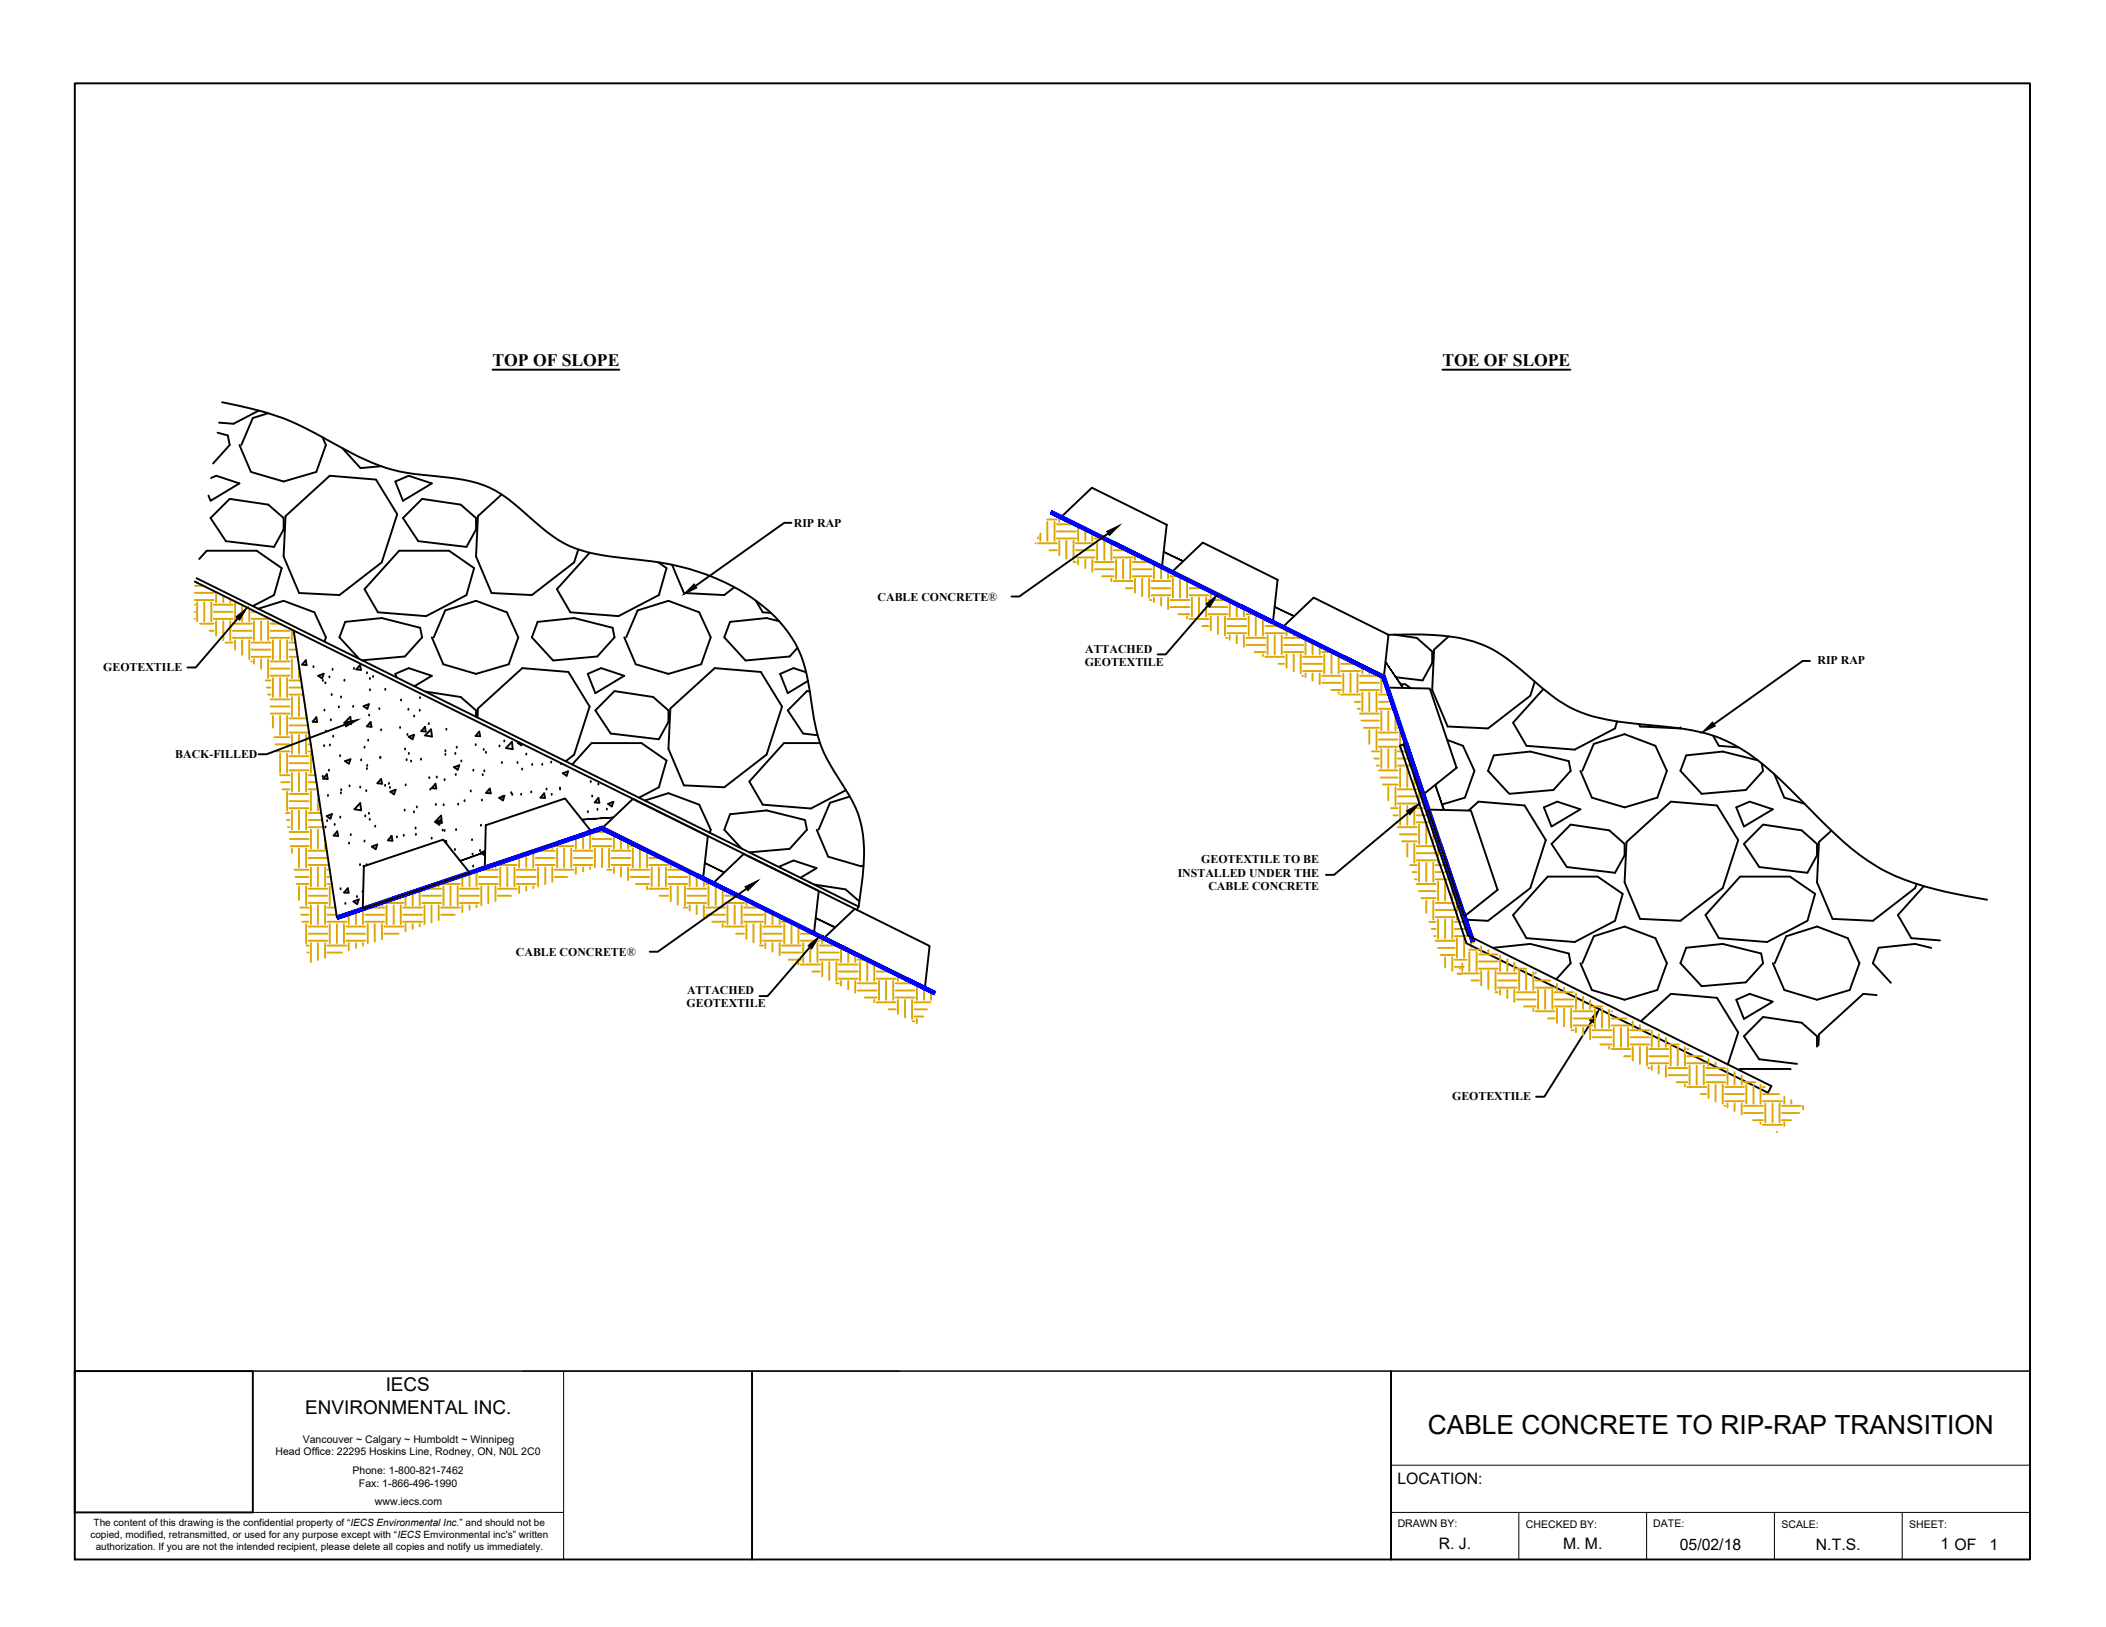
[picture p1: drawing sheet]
<svg xmlns="http://www.w3.org/2000/svg" width="279mm" height="216mm" viewBox="0 0 279 216" stroke-linecap="round" stroke-linejoin="round" font-family="sans-serif">
<!-- layer: 0 -->
<g fill="none" stroke="#000" stroke-width=".25">
<path d="M9.9 11.1h259.4v195.8h-259.4zM28.9 57.4l1.3 .4 .3 1.2-2.2 2.5M29.5 53.4a38.7 38.7 0 0 1 14 5 35.2 35.2 0 0 0 9.5 4.2l1.8 .3 4.8 .5a14.5 14.5 0 0 1 9.2 4l2.2 1.9a15.6 15.6 0 0 0 9.8 4.5l1.9 .3a38.9 38.9 0 0 1 11.7 2.4 23.1 23.1 0 0 1 10.2 7.4 15.8 15.8 0 0 1 2.8 7.7l.3 1.9a19.5 19.5 0 0 0 3 8.9l1 1.6a15.3 15.3 0 0 1 2.8 11.4l-.6 4.9M34.3 54.5l-3.3 1.7-1.9-.1M35.6 54.8l-2.1 .7-1.5 3.5M42.8 58l.4 1-1.2 3.6-4.4 1.3-4.3-1.3-1.5-3.6M45.4 59.5l2.4 2.6 2.8-.2M25.8 77.2l87.6 43.4M26.1 76.7l87.8 43.6M26.4 74.2l1-1.1h6.7l3.3 2.3-1 3.6-2.9 1.4M27.9 68.7l2.6-2.5 5.1 .8 2 1.7v1.6l-1.2 2.3-6.4-.8zM28 63.4l.7-.3 3.1 1-3.9 2.4-.2-.7"/>
<path d="M37.9 68.5l5.8-5.4 6.2 .5 2.8 4.6-2.1 6.4-5.6 4.4-5.3-.3-2.1-4.9zM52.4 63.9l1.8-.8 3.1 1-3.8 2.4zM53 73.1h6.6l3.3 2.3-1 3.6-5.4 2.8-6.4-.5-1.7-3.1zM53.5 68.7l2.5-2.5 5.1 .8 2.1 1.7v1.6l-1.3 2.3-6.4-.8zM66.6 65.6l-3.2 2.9-.2 5.3 2 4.9 5.4 .3 5.6-4.4 .5-1.7M78.2 73.3l-4.3 4.9 1.8 3.1 6.4 .5 5.3-2.8 1-3.6-1.1-.8M89.1 74.9l1.6 3.8 5.4 .3 1.3-1.1M100.3 79.7l.9 1.6h1.1M105 69.4h-1l-11.7 8.4M140.8 68.6l4.1-3.9 9.9 4.9-.7 5.7zM147 70.8l-11.8 8.4h-1M155.5 75.9l4.1-3.9 9.9 4.9-.6 5.6z"/>
<path d="M31.5 82.1l-5.5 6.5h-1.1M34.2 80.8l3.4-1.1 4.1 1.6 1.5 3.3-.2 .5M39 83.7l5.7 38.1M40.6 87.6l.1 .7-.6-.1zM41.6 88.5h.1M42 95.2l.1 .6h-.6zM42.2 89.7l.7-.3-.2 .6zM42.8 90.4h.1M43 99h.1M43 94.3h.1M43.2 90.7h.1M43.2 97.1h.1"/>
<path d="M43.7 89.9h.1M43.8 98.9h.1M43.9 95.6h.1M44 92.2h.1M44.1 88.9h.1M44.2 97.8h.1M45 93.9h.1M45.2 92.6h.1M45.7 90.3h.1M45.8 96.2l-10.4 3.9h-1.1M46.5 95.1l.1 1-.9-.2zM46.9 93.8h.1"/>
<path d="M47 88.8h.1M47.7 87.4l-2.7-2.8 .8-2.1 4.8-.5 5.1 1.3 .3 1.3-2.3 2.5-5.7 .5M47.8 88.3l.1 .6-.6-.1zM48.2 93.7l.7-.3-.2 .7zM48.4 99.2h.1M48.7 89.3h.1M48.8 98.3h.1M49 94.9h.1M49.1 91.6h.1M49.1 90.1h.1M49.1 96.1h.1M49.2 95.8l.1 .6h-.6z"/>
<path d="M49.5 89.8h.1M50.3 94.1h.1M50.6 96.9h.1M51.1 91.5h.1M52.6 89.9l-.2-.5 1.8-.7 3.1 1-2.3 1.4M53.1 96.6h.1M53.2 93h.1M53.7 99.5h.1M54.1 97.5h.1M54.2 94.2h.1M54.2 97.8l.7-.3-.2 .6zM54.9 95.1h.1"/>
<path d="M55.7 94.3h.1M55.7 92.6h.1M56.4 96.4l.1 .7-.6-.1zM56.4 91.8l4.7 .7 2.1 1.8v.8M56.9 96.1h.1M57.2 96.8l.1 .9-.9-.1zM57.3 84.6l1.5 3.6 4.4 1.2 4.3-1.2 1.3-3.6-1.6-3.3-4-1.6-4.1 1.3-1.6 3.6M59.1 99.7h.1M59.2 96.8h.1M60.6 99.2h.1M63.1 98.9h.1M63.3 95.2l.1-1.2 5.9-5.3 6.1 .5 2.8 4.6-2 6.3-1.2 .9"/>
<path d="M63.6 97.1l.1 .6h-.6zM64.2 99.5h.1M64.5 99.9h.1M66.3 99.1h.1M66.9 98.4h.1M67.9 98.4l.1 1-.9-.1zM68.8 98.5l-.1 .1 .5 .3 .1-.2M71.3 82.5l4.9-.5 5.1 1.3 .2 1.3-2.3 2.5-5.8 .5-2.8-3zM78 89.4l1.7-.7 3.1 1-3.8 2.3zM81.5 91.7l5.1 .8 2.1 1.8v1.5l-1.3 2.3-6.4-.8-2-3zM82.8 84.6l1.5 3.6 4.4 1.2 4.3-1.2 1.3-3.6-1.5-3.3-4.1-1.6-4.1 1.3-1.5 3.6M88.9 94l5.9-5.3 6.1 .5 2.9 4.6-2.1 6.3-5.6 4.4-5.4-.3-2-4.8z"/>
<path d="M103.4 82.4l-1.7-.4-4.8 .5-.8 2.1 2.8 3 5.9-.5 1-1.1M106.9 89.2l-1.6-.5-1.8 .7 1 2.6 2.7-1.6M107.4 91.8l-.3-.1-2.6 2.6 2 3 2 .3M108.8 98.6h-4.8l-4.6 5.1 1.8 3.1 6.4 .5 4.6-2.4M160.2 80.4l-5.5 6.4h-1.1M170.2 83.2l4.1-3.9 9.9 4.9-.6 5.6zM184.1 91.2l5.6 .2 3.5 10.5-4.4 3.5zM184.2 84.2a40.7 40.7 0 0 1 10 .6 15.5 15.5 0 0 1 7.2 3.8l3.2 2.7a17.4 17.4 0 0 0 10 4.5l5.7 .6a24.2 24.2 0 0 1 8.8 1.9 25.7 25.7 0 0 1 7.2 5.3l5.1 5.1a35.5 35.5 0 0 0 8.8 6.9 39.3 39.3 0 0 0 10.6 3.3l2.8 .5M185 84.2l3 .5 2 1.8v1.5l-1.3 2.3-3.5-.4M185.7 98.9l.5-.1 8.5 25.3 40.3 20-.4 .9-40-19.8zM185.8 90.8h.6l.8 .5M192 98.2l2.1 .8 1.5 3.3-1.3 3.5-3 1"/>
<path d="M192.2 84.4l-1.9 1.8-.3 5.4 2.1 4.8 5.3 .3 5.6-4.4 .6-1.8M204.8 91.4l-4.1 4.5 1.8 3.1 6.4 .5 5.4-2.8 .2-1M217.4 96.1l.2 .3 5.3 .3M222.9 96.7h.1M227.3 97.6l.7 1.4 2.7 .2M240.1 87.7h-.9l-11.8 8.4M42.8 103.1h.1M43.2 109.8h.1M43.3 108.3l.7-.3-.2 .6zM43.4 102.7l.1 .7-.6-.1zM43.4 109h.1M43.5 105.6h.1"/>
<path d="M43.6 102.3h.1M44.4 109.5h.1M44.7 110.3l.2 .6h-.6zM45.1 100.3h.1M45.1 108.5h.1M45.2 118h.1M45.2 105.3h.1M45.3 104.9h.1M45.8 101l.7-.3-.2 .6zM45.8 119.9h.1M46.1 117.9l.2 .6-.7-.1zM46.3 111.9h.1"/>
<path d="M46.4 104.3h.1M46.5 110.8h.1M46.9 119.6l.7-.2-.2 .6zM47.4 119h.1M47.8 114.8h.1M47.8 104.5h.1M47.8 106.6l.1 .9-.9-.1zM47.9 100.9h.1M48.1 118.4h.1M48.2 115h.1M48.3 114.9l10.5-3.5 3.5 4.4-14.2 4.8zM48.4 111.7h.1"/>
<path d="M48.5 108.3h.1M48.6 105h.1M48.6 114.8h.1M48.7 102.1h.1M48.7 101.6h.1M49 108h.1M49.1 108.8h.1M49.3 112.3l.8-.2-.3 .6zM49.8 109.7h.1M50.4 100.6h.1M50.5 100.6h.1M50.6 103.4l.1 .6-.6-.1z"/>
<path d="M51.1 104.3h.1M51.6 104h.1M51.7 104.6h.1M51.8 105.1l.7-.3-.2 .6zM51.9 111.1h.1M52 110.9l.1 .7-.6-.1zM52.7 111.1h.1M53.6 110.9h.1M53.7 107.6h.1M53.8 104.2h.1M53.9 100.9h.1M54.2 100h.1"/>
<path d="M54.5 101.1h.1M54.9 107.8h.1M55.1 109.9h.1M55.2 110.8h.1M55.3 107.1h.1M55.9 100.8h.1M57 103.3h.1M57.1 104.8h.1M57.3 111.3h.1M57.8 104l.1 .6h-.6zM57.8 109.1l.7-.3-.2 .6zM57.8 106.8h.1"/>
<path d="M57.9 103.2h.1M58.5 108.2l.1 1-.9-.2zM58.7 110.2h.1M58.9 106.9h.1M59 103.5h.1M59 110.3h.1M59 111.7l.2-.1v.4M59.1 100.2h.1M60.2 101.8l.7-.2-.2 .5zM60.4 112.8h.1M60.4 100h.1M60.5 102.8h.1"/>
<path d="M60.5 110.1h.1M60.8 106.8h.1M61.2 101h.1M61.6 106.3h.1M62.5 105h.1M62.6 111.5h.1M62.7 113.4h.1M62.8 115h.1M62.8 102.3h.1M63.7 112.9h.1M63.8 109.6h.1M63.9 106.2h.1"/>
<path d="M64 102.9h.1M64.3 102.4h.1M64.4 112.9l-.6 .2 .5 .4 .1-.2M64.4 109.5l10.6-3.5 3.5 4.4-14.2 4.7zM65 104.6l.1 .7-.6-.1zM66.2 105.9l.7-.3-.2 .6zM66.6 101.3h.1M66.6 105.8h.1M67.8 105.3h.1M68 105.5h.1M68.7 101.3h.1M69.1 105.5h.1"/>
<path d="M69.3 102.1h.1M69.8 100.1h.1M70.5 105.1h.1M70.6 101.5h.1M71.9 101.5h.1M72.2 105.3l.1 .6-.6-.1zM72.5 104.8h.1M73.1 101.2h.1M73.2 105.5h.1M74.3 104.6h.1M74.3 104.8h.1M74.4 101.4h.1"/>
<path d="M74.7 102.6l.7-.2-.2 .5zM75.9 101.4l2.6-2.8h6.6l3.3 2.3-1 3.6-2.6 1.3M78 107.8h.1M78.4 103.8h.1M78.6 105.7h.1M79.3 107.5h.1M79.4 104.1h.1M79.4 105.9l.1 .6h-.6zM79.9 109.9l4.1-3.9 9.9 4.9-.6 5.7zM80.5 107.4h.1M80.7 106.7l.7-.3-.2 .6zM85.5 106.2l3.2-.9 4.1 1.5 1.5 3.3-.1 .4"/>
<path d="M94.6 117.2l4.1-3.9 9.9 4.9-.6 5.7zM98.4 112.6l-2.3-2.5 .8-2.1 4.8-.5 5.1 1.3 .3 1.3-2.3 2.5-5.4 .5M99 117.9l-11.7 8.4h-1.1M103.6 115.2l-.1-.3 1.8-.7 3 1-2.1 1.3M108 117.4l4.2 .6 1.8 1.6M108.3 110.1l1.6 3.6 4.3 1.2 .4-.1M112.7 105.7l-2.6 .8-1.5 3.6M186.8 107.9l-9.8 8.2h-1.1M189.5 107.4l5.6 .2 3.6 10.5-4.4 3.5zM194.8 107.6l1.3-1.2 6.2 .5 2.8 4.6-2.1 6.3-5.6 4.4-3-.2M198.2 100.2l4.8-.5 5.1 1.3 .3 1.3-2.3 2.5-5.9 .5-2.8-3zM204.8 107.1l1.8-.7 3.1 1-3.9 2.3z"/>
<path d="M205.3 116.3h6.7l3.3 2.3-1 3.6-5.4 2.8-6.4-.5-1.8-3.1zM208.4 109.4l5.1 .8 2 1.8v1.5l-1.2 2.3-6.4-.7-2.1-3.1zM209.7 102.3l1.5 3.5 4.3 1.3 4.4-1.3 1.2-3.5-1.5-3.3-4.1-1.6-4.1 1.3-1.5 3.6M215.8 111.7l5.9-5.3 6.1 .5 2.8 4.6-2 6.3-5.7 4.4-5.3-.3-2.1-4.8zM230.3 107.1l1.8-.7 3.1 1-3.8 2.3zM230.9 116.3h6.6l3.3 2.3-1 3.6-5.4 2.8-6.4-.5-1.7-3.1zM233.2 100.9l-4.6-1.2-4.9 .5-.8 2.1 2.9 3 5.8-.5 2.3-2.5-.2-1M233.9 109.4l5.1 .8 2.1 1.8v1.5l-1.3 2.3-6.4-.7-2-3.1zM235.4 102.7l1.3 3.1 2.7 .9M243 110.2l-1.7 1.5-.2 5.4 2 4.8 5.4 .3 5.6-4.4 .2-.5M255.2 117.6l-3.4 3.8 1.8 3.1 3.8 .3M107.4 125.7l-5.6 6.5h-1"/>
<path d="M109.3 124.5l4.1-3.9 9.9 4.9-.6 5.6zM113.9 120.3l-.2 .4M198.2 125.8l4.8-.5 5.1 1.2 .3 1.3-1.9 2.2M209.7 127.8l1.5 3.6 4.3 1.3 4.4-1.3 1.2-3.6-1.5-3.3-4.1-1.5-4.1 1.2-1.5 3.6M211.2 135.5l-6.3 10h-1.1M217.7 135.5l4-3.6 6.1 .5 2.8 4.6-1.4 4.3M223.7 125.8l4.9-.5 5.1 1.2 .2 1.3-2.3 2.6-5.8 .5-2.9-3.1zM230.3 132.7l1.8-.8 3.1 1-3.8 2.3zM235.2 127.8l1.5 3.6 4.4 1.3 4.3-1.3 1.3-3.6-1.6-3.3-4-1.5-4.1 1.2-1.5 3.6M241.1 138.9v-1.4l-2.1-1.8-5.1-.7-2.5 2.5 2 3.1M249 132.1l-1.8-.2-5.9 5.4v1.4M256.2 125.8l-2.1-.5-4.9 .5-.7 2 2.4 2.6"/>
<path d="M233.4 140.6l5 .6M237.6 141.9h-6.7l-.2 .1M9.9 181.9h23.6v18.8h-23.6zM99.8 181.9v25M184.5 181.9v25"/>
</g>
<g fill="none" stroke="#dda500" stroke-width=".25">
<path d="M25.9 79.6h2.5M25.9 78.7h2.5M25.9 77.7h1.1M26.2 77.3v.1M26.2 79.9v2.5M27.1 79.9v2.5M28 79.9v2.5M28.7 78.6v1.3M29.6 79.1v.8M30.6 79.5v.4M31.2 79.9v2.5M137.4 72.1h.1"/>
<path d="M137.7 71.5h.1M137.7 72.1h2.5M138 70.8v1M139 68.9h1.2M139 69.3v2.5M139.2 73h1M139.4 68h.1M139.9 69.3v2.5M140.2 71.5h2.5M140.2 70.5h2.5M140.2 69.6h2.5M140.5 68.5v.8"/>
<path d="M140.5 71.8v1.9M141.5 69v.3M141.5 71.8v2.3M142.4 74.6h.3M142.4 71.8v2.5M142.7 74h2.5M142.7 73h2.5M142.7 72.1h2.5M143 69.7v2.1M143 74.3v.6M144 70.2v1.6M144 74.3v1.1"/>
<path d="M144.9 70.7v1.1M144.9 74.3v1.6M145.2 71.5h1.3M145.2 75.5h2.6M145.2 74.6h2.6M145.6 71.8v2.5M146.2 76.5h1.6M146.5 71.8v2.5M147.4 71.9v2.4M147.4 76.8v.3M147.8 72.1h.1M147.8 74h2.5"/>
<path d="M147.8 73h1.9M147.8 77.1h2.5M148.1 74.3v2.5M149 74.3v2.5M149.4 78.1h.9M150 74.3v2.5M150.3 76.5h2.5M150.3 75.5h2.5M150.3 74.6h2.5M150.6 73.5v.8M150.6 76.8v1.8M151.5 73.9v.4"/>
<path d="M151.5 76.8v2.3M152.5 76.8v2.5M152.5 79.6h.3M152.8 79h2.5M152.8 78.1h2.5M152.8 77.1h2.5M153.1 74.7v2.1M153.1 79.3v.6M154 75.2v1.6M154 79.3v1.1M155 75.7v1.1M155 79.3v1.5"/>
<path d="M155.3 79.6h2.5M155.3 76.5h1.3M155.6 76.8v2.5M156.5 76.8v2.5M157.5 76.9v2.4M157.8 79h2.5M157.8 78.1h2M157.8 77.1h.1M158.1 79.3v2.5M159.1 79.3v2.5M160 79.3v2.5M160.3 79.6h2.5"/>
<path d="M160.6 78.5v.8M161.6 78.9v.4M163.1 79.7v2.1M25.8 82.1h.1M25.8 81.2h.1M25.8 80.2h.1M26.5 82.8h1.9M27.8 83.7h.6M28.4 82.1h2.5M28.4 81.2h2.5M28.4 80.2h2.5M28.7 82.4v1.9"/>
<path d="M29.6 82.4v2.6M29.9 85.3h1M30.6 82.4v2.6M30.9 84.6h2.5M30.9 83.7h2.5M30.9 82.8h2.5M31.2 85v1.2M32.1 80.3v2.1M32.1 85v1.9M33.1 80.8v1.6M33.1 85v2.5M33.3 87.8h.1"/>
<path d="M33.4 82.1h2.4M33.4 87.2h2.5M33.4 81.2h.5M33.4 86.2h2.5M33.4 85.3h2.5M33.7 82.4v2.6M33.7 87.5v.6M34.6 82.4v2.6M34.6 87.5v1.3M35.3 90.3h.6M35.4 91.2h.5M35.6 92.2h.3"/>
<path d="M35.6 82.4v2.6M35.6 87.5v2.5M35.9 84.6h2.5M35.9 89.7h2.5M35.9 83.7h2.5M35.9 88.7h2.5M35.9 93.7h2.5M35.9 82.8h1.2M35.9 87.8h2.5M35.9 92.8h2.5M35.9 94.7h2.5M36.2 82.3v.1"/>
<path d="M36.2 85v2.5M36.2 90v2.5M36.2 95v1.6M36.4 97.8h2M36.5 98.8h1.9M36.7 99.7h1.7M37.2 85v2.5M37.2 90v2.5M37.2 95v2.5M38.1 85v2.5M38.1 90v2.5M38.1 95v2.5"/>
<path d="M38.4 87.2h1.1M38.4 92.2h1.8M38.4 97.2h2.5M38.4 86.2h.9M38.4 91.2h1.7M38.4 96.3h2.4M38.4 85.3h.8M38.4 90.3h1.6M38.4 95.3h2.3M38.7 83.6v1.4M38.7 87.5v2.5M38.7 92.5v2.5"/>
<path d="M38.7 97.5v2.5M39.7 88.4v1.6M39.7 92.5v2.5M39.7 97.5v2.5M40.6 94.6v.4M40.6 97.5v2.5M40.9 99.7h.5M40.9 98.8h.3M40.9 97.8h.2M155.3 80.6h2.5M156.3 81.5h1.5M157.5 81.8v.3"/>
<path d="M157.8 82.1h2.5M159.5 83.1h.8M160.3 81.5h2.5M160.3 80.6h2.5M160.6 81.8v1.8M161.6 81.8v2.3M162.5 81.8v2.5M162.7 84.6h.1M162.8 84h2.5M162.8 83.1h2.5M162.8 82.1h2.5M163.1 84.3v.6"/>
<path d="M164.1 80.2v1.6M164.1 84.3v1.1M165 80.6v1.2M165 84.3v1.5M165.3 84.6h2.6M165.3 81.5h1.5M165.3 85.6h2.6M165.7 81.8v2.5M166.4 86.5h1.5M166.6 81.8v2.5M167.5 81.9v2.4M167.5 86.8v.3"/>
<path d="M167.9 87.2h2.5M167.9 84h2.5M167.9 83.1h2M167.9 82.1h.1M168.2 84.3v2.5M169.1 84.3v2.5M169.6 88.1h.8M170 84.3v2.5M170.4 84.6h2.5M170.4 86.5h2.5M170.4 85.6h2.5M170.7 83.5v.8"/>
<path d="M170.7 86.8v1.8M171.6 83.9v.4M171.6 86.8v2.3M172.6 86.8v2.6M172.8 89.7h.1M172.9 87.2h2.5M172.9 89h2.5M172.9 88.1h2.5M173.2 84.7v2.1M173.2 89.4v.5M174.1 85.2v1.6M174.1 89.4v.9"/>
<path d="M175.1 85.6v1.2M175.1 89.4v1.4M175.4 86.5h1.5M175.4 90.6h2.5M175.4 89.7h2.5M175.7 86.8v2.6M176.6 91.6h1.3M176.6 86.8v2.6M177.6 86.9v2.5M177.6 91.9v.1M177.9 87.2h.3M177.9 92.2h2.5"/>
<path d="M177.9 89h2.5M177.9 88.1h2.2M178.2 89.4v2.5M179.2 89.4v2.5M179.7 93.1h.7M180.1 89.4v2.5M180.1 94.1h.3M180.4 94.7h2.5M180.4 91.6h2.5M180.4 90.6h2.5M180.4 89.7h2.5M180.6 95.6h2.3"/>
<path d="M180.7 88.4v1M180.7 91.9v2.5M180.9 96.6h2M181.7 88.9v.5M181.7 91.9v2.5M181.7 96.9v1.8M182 99.7h.9M182.6 91.9v2.5M182.6 96.9v2.5M182.9 92.2h1.5M182.9 97.2h2.5M182.9 94.1h2.1"/>
<path d="M182.9 99.1h2.5M182.9 93.1h1.8M182.9 98.1h2.5M183.3 89.7v2.2M183.3 94.4v2.5M183.3 99.4v2.5M184.2 91.6v.3M184.2 94.4v2.5M184.2 99.4v2.5M185.1 94.4v2.5M185.1 99.4v2.5M185.4 99.7h1.5"/>
<path d="M185.4 96.6h.4M185.4 95.6h.1M185.8 96.9v2.5M186.7 99.1v.3M37.2 102.9h1.2M37.2 100v2.5M37.3 103.8h1.1M37.5 104.7h.9M37.9 107.9h.5M38.1 108.8h.3M38.1 100v2.5M38.1 105v2.6"/>
<path d="M38.2 109.8h.2M38.4 102.2h2.5M38.4 107.2h2.5M38.4 101.3h2.5M38.4 106.3h2.5M38.4 100.3h2.5M38.4 105.4h2.5M38.4 110.4h2.5M38.5 111.3h2.4M38.6 112.3h2.3M38.7 102.5v2.5M38.7 107.6v2.5"/>
<path d="M38.7 112.6v.6M39.1 115.4h1.8M39.2 116.4h1.7M39.3 117.3h1.6M39.7 102.5v2.5M39.7 107.6v2.5M39.7 112.6v2.5M39.7 117.6v1.8M40.6 102.5v2.5M40.6 107.6v2.5M40.6 112.6v2.5M40.6 117.6v2.5"/>
<path d="M40.9 104.7h1.2M40.9 109.8h2M40.9 114.8h2.5M40.9 119.8h2.5M40.9 103.8h1.1M40.9 108.8h1.8M40.9 113.8h2.5M40.9 118.9h2.5M40.9 102.9h1M40.9 107.9h1.7M40.9 112.9h2.5M40.9 117.9h2.5"/>
<path d="M41.2 100v2.5M41.2 105v2.6M41.2 110.1v2.5M41.2 115.1v2.5M42.2 105v2.6M42.2 110.1v2.5M42.2 115.1v2.5M43.1 111.3v1.3M43.1 115.1v2.5M43.4 117.3h.6M43.4 116.4h.5M43.4 115.4h.3"/>
<path d="M43.7 117.6v2.5M50.7 119.8v.3M51 119.8h2.5M53.3 118.9h.2M53.8 118.7v1.4M54.8 118.4v1.7M55.7 118.1v2M56 119.8h2.5M56 118.9h2.5M56.1 117.9h2.4M57.2 117.5v.1M58.2 117.2v.4"/>
<path d="M58.5 117.3h2.5M58.8 117.6v2.5M59.8 117.6v2.5M60.7 117.6v2.5M60.7 116.4h.3M61 119.8h2.5M61 118.9h2.5M61 117.9h2.5M61.3 116.2v1.4M62.3 115.8v1.8M63.2 115.5v2.1M63.5 117.3h2.6"/>
<path d="M63.5 116.4h2.6M63.5 115.4h2.6M63.9 117.6v2.5M64.8 115v.1M64.8 117.6v2.3M65.7 114.7v.4M65.7 117.6v2M66.1 114.8h2.5M66.1 118.9h1.7M66.1 117.9h2.5M66.4 115.1v2.5M67.3 115.1v2.5"/>
<path d="M68.2 113.8h.4M68.3 115.1v2.5M68.6 117.3h2.5M68.6 116.4h2.5M68.6 115.4h2.5M68.9 113.6v1.5M68.9 117.6v.9M69.8 113.3v1.8M69.8 117.6v.6M70.8 113v2.1M70.8 117.6v.3M71.1 114.8h2.5"/>
<path d="M71.1 113.8h2.5M71.1 112.9h2.5M71.4 115.1v2.5M72.3 112.5v.1M72.3 115.1v2.2M73.3 112.1v.5M73.3 115.1v1.9M73.6 112.3h2.5M73.6 116.4h1.6M73.6 115.4h2.5M73.9 112.6v2.5M74.8 112.6v2.5"/>
<path d="M75.6 111.3h.5M75.8 112.6v2.5M76.1 114.8h2.5M76.1 113.8h2.5M76.1 112.9h2.5M76.4 111.1v1.5M76.4 115.1v.9M77.4 110.8v1.8M77.4 115.1v.5M78.3 110.4v2.2M78.3 115.1v.2M78.6 112.3h2.5"/>
<path d="M78.6 111.3h2.5M78.6 110.4h2.3M78.9 112.6v2.5M79.9 109.9v.2M79.9 112.6v2.5M80.6 115.4h.5M80.8 112.6v2.5M81.1 114.8h2.5M81.1 113.8h2.5M81.1 112.9h2.5M81.4 110.7v1.9M81.4 115.1v.8"/>
<path d="M82.4 111.1v1.5M82.4 115.1v1.2M83.3 111.6v1M83.3 115.1v1.7M83.6 112.3h1.1M83.6 116.4h2.5M83.6 115.4h2.5M84 112.6v2.5M84.4 117.3h1.7M84.9 112.6v2.5M85.8 112.9v2.2M85.8 117.6v.4"/>
<path d="M86.1 114.8h2.6M86.1 113.8h1.7M86.1 117.9h2.6M86.5 115.1v2.5M87.4 115.1v2.5M87.5 118.9h1.2M88.3 115.1v2.5M88.7 117.3h2.5M88.7 116.4h2.5M88.7 115.4h2.3M89 114.4v.7M89 117.6v2"/>
<path d="M89.9 114.9v.2M89.9 117.6v2.5M90.9 117.6v2.5M91.2 119.8h2.5M91.2 118.9h2.5M91.2 117.9h2.5M91.5 115.7v1.9M92.4 116.1v1.5M93.4 116.6v1M93.7 117.3h1.1M94 117.6v2.5M94.9 117.6v2.5"/>
<path d="M95.9 117.8v2.3M96.2 119.8h2.5M96.2 118.9h1.8M99 119.4v.7M100 119.9v.2M182.3 100.7h.6M182.6 101.6h.3M182.9 102.2h2.5M183.2 103.2h2.2M183.5 104.1h1.9M184.2 104.4v1.8M184.5 107.2h.9"/>
<path d="M184.9 108.2h.5M185.1 104.4v2.5M185.2 109.1h.2M185.4 104.7h2.6M185.4 109.8h2.6M185.4 101.6h2.1M185.4 106.6h2.6M185.4 100.7h1.8M185.4 105.7h2.6M185.7 110.7h2.3M185.8 101.9v2.5M185.8 106.9v2.5"/>
<path d="M186 111.6h2M186.7 101.9v2.5M186.7 106.9v2.5M186.7 112v1.7M187.1 114.8h.9M187.4 115.7h.6M187.6 101.9v2.5M187.6 106.9v2.5M187.6 112v2.5M187.7 116.7h.3M188 107.2h1.4M188 112.3h2.5"/>
<path d="M188 117.3h2.5M188 104.1h.4M188 109.1h2.1M188 114.2h2.5M188 103.2h.1M188 108.2h1.8M188 113.2h2.5M188.2 118.3h2.3M188.3 104.4v2.5M188.3 109.4v2.6M188.3 114.5v2.5M188.6 119.2h1.9"/>
<path d="M189.2 106.6v.3M189.2 109.4v2.6M189.2 114.5v2.5M189.2 119.5v1.6M190.2 109.4v2.6M190.2 114.5v2.5M190.2 119.5v2.5M190.5 114.8h1.5M190.5 119.8h2.5M190.5 111.6h.4M190.5 116.7h2.1M190.5 110.7h.1"/>
<path d="M190.5 115.7h1.8M190.8 112v2.5M190.8 117v2.5M191.7 114.1v.4M191.7 117v2.5M192.7 117v2.5M193 119.2h.5M193 118.3h.1M193.3 119.5v2.5M39.8 120.4h1.1M40 121.4h.9M40.1 122.3h.8"/>
<path d="M40.6 122.6v2.6M40.6 125.5h.3M40.8 126.4h.1M40.9 124.8h2.5M40.9 123.9h2.5M40.9 123h2.5M41.2 120.1v2.5M41.2 125.2v2.5M42.2 120.1v2.5M42.2 125.2v2.2M43.1 120.1v2.5M43.1 125.2v1.9"/>
<path d="M43.4 122.3h2.5M43.4 121.4h1.3M43.4 126.4h2M43.4 120.4h1.1M43.4 125.5h2.5M43.7 122.6v2.6M44.7 122.6v2.6M45.6 122.6v2.6M45.8 121.4h.1M45.9 124.8h2.6M45.9 123.9h2.6M45.9 123h2.6"/>
<path d="M46.3 121.2v1.4M46.3 125.2v.9M47.2 120.9v1.7M47.2 125.2v.6M48.1 120.6v2M48.1 125.2v.3M48.5 122.3h2.5M48.5 121.4h2.5M48.6 120.4h2.4M48.8 122.6v2.6M49.7 120.1h.1M49.7 122.6v2.4"/>
<path d="M50.7 122.6v2M51 123.9h1.9M51 123h2.5M51.3 120.1v2.5M52.2 120.1v2.5M53.2 120.1v2.5M53.5 122.3h2.5M53.5 121.4h2.5M53.5 120.4h2.5M53.8 122.6v1M54.8 122.6v.7M55.7 122.6v.4"/>
<path d="M56.3 120.1v2.5M57.2 120.1v2.3M58.2 120.1v2M58.5 121.4h1.8M58.5 120.4h2.5M61.3 120.1v.9M62.3 120.1v.6M63.2 120.1v.3M90.7 120.4h.5M91.5 120.1v.7M92.4 120.1v1.2M93.4 120.1v1.7"/>
<path d="M93.7 121.4h2.5M93.7 120.4h2.5M94.5 122.3h1.7M95.9 122.6v.4M96.2 123h2.5M96.5 120.1v2.5M97.5 120.1v2.5M97.7 123.9h1M98.4 120.1v2.5M98.7 122.3h2.5M98.7 121.4h2.5M98.7 120.4h2.4"/>
<path d="M99 122.6v2M100 122.6v2.4M100.8 125.5h.4M100.9 122.6v2.6M101.2 124.8h2.5M101.2 123.9h2.5M101.2 123h2.5M101.5 120.6v2M101.5 125.2v.6M102.5 121.1v1.5M102.5 125.2v1.1M103.4 121.6v1"/>
<path d="M103.4 125.2v1.6M103.7 122.3h1.2M103.7 126.4h2.5M103.7 125.5h2.5M104 122.6v2.6M104.6 127.4h1.6M105 122.6v2.6M105.9 122.8v2.4M105.9 127.7v.3M106.2 124.8h2.6M106.2 123.9h1.9M106.2 128h2.6"/>
<path d="M106.6 125.2v2.5M107.5 125.2v2.5M107.8 128.9h1M108.5 125.2v2.5M108.8 127.4h2.5M108.8 126.4h2.5M108.8 125.5h2.4M109.1 124.4v.8M109.1 127.7v1.9M110 124.9v.3M110 127.7v2.3M110.9 130.5h.4"/>
<path d="M111 127.7v2.5M111.3 129.9h2.5M111.3 128.9h2.5M111.3 128h2.5M111.6 125.6v2.1M111.6 130.2v.6M112.5 126.1v1.6M112.5 130.2v1.1M113.5 126.6v1.1M113.5 130.2v1.5M113.8 127.4h1.3M113.8 131.4h2.5"/>
<path d="M113.8 130.5h2.5M114.1 127.7v2.5M114.7 132.4h1.6M115.1 127.7v2.5M116 127.8v2.4M116 132.7v.3M116.3 128h.1M116.3 129.9h2.5M116.3 128.9h1.9M116.3 133h2.5M116.6 130.2v2.5M117.6 130.2v2.5"/>
<path d="M117.9 133.9h.9M118.5 130.2v2.5M118.8 132.4h2.5M118.8 131.4h2.5M118.8 130.5h2.5M119.1 129.4v.8M119.1 132.7v1.8M120.1 129.9v.3M120.1 132.7v2.3M121 132.7v2.5M121.1 135.5h.2M121.3 134.9h1.2"/>
<path d="M121.3 133.9h1.7M121.3 133h2.1M121.6 130.6v2.1M121.6 135.2v.6M122.6 131.1v1.6M123.5 131.6v1.1M189.6 122.3h.9M189.9 123.3h.6M190.3 124.2h.2M190.5 124.8h2.5M190.5 121.7h2.5M190.5 120.7h2.5"/>
<path d="M190.8 125.8h2.2M190.8 122v2.5M191.1 126.7h1.9M191.7 122v2.5M191.7 127v1.4M192.7 122v2.5M192.7 127v1.8M193 122.3h1.5M193 127.4h1.6M193 124.2h2.1M193 123.3h1.8M193 128.3h1.2"/>
<path d="M193.3 124.5v2.5M193.4 129.2h.1M193.5 129.2h.4M193.7 128.5h.1M193.7 129.2h2.5M194 127.9v1M194.2 121.5v.5M194.2 124.5v2.5M194.9 126h1.3M194.9 126.3v2.6M195.2 124.5v1.2M195.2 130.1h1"/>
<path d="M195.4 125.1h.1M195.9 126.3v2.6M196.2 128.5h2.5M196.2 127.6h2.5M196.2 126.7h2.5M196.5 125.6v.7M196.5 128.9v1.9M197.5 126v.3M197.5 128.9v2.3M198.4 131.7h.3M198.4 128.9v2.5M198.7 131.1h2.5"/>
<path d="M198.7 130.1h2.5M198.7 129.2h2.5M199 126.8v2.1M199 131.4v.6M200 127.3v1.6M200 131.4v1.1M200.9 127.8v1.1M200.9 131.4v1.5M201.2 128.5h1.3M201.2 132.6h2.5M201.2 131.7h2.5M201.5 128.9v2.5"/>
<path d="M202.2 133.6h1.5M202.5 128.9v2.5M203.4 129v2.4M203.4 133.9v.3M203.7 129.2h.1M203.7 131.1h2.5M203.7 130.1h1.9M203.7 134.2h2.5M204.1 131.4v2.5M205 131.4v2.5M205.4 135.1h.8M205.9 131.4v2.5"/>
<path d="M206.2 133.6h2.6M206.2 132.6h2.6M206.2 131.7h2.6M206.6 130.6v.8M206.6 133.9v1.8M207.5 131v.4M207.5 133.9v2.3M208.4 133.9v2.5M208.5 136.7h.3M208.8 136.1h2.5M208.8 135.1h2.5M208.8 134.2h2.5"/>
<path d="M209.1 131.8v2.1M209.1 136.4v.6M210 132.3v1.6M210 136.4v1M211 132.8v1.1M211 136.4v1.5M211.3 133.6h1.3M211.3 137.6h2.5M211.3 136.7h2.5M211.6 133.9v2.5M212.3 138.6h1.5M212.5 133.9v2.5"/>
<path d="M213.5 134v2.4M213.5 138.9v.3M213.8 136.1h2.5M213.8 135.1h2M213.8 134.2h.1M213.8 139.2h2.5M214.1 136.4v2.5M215 136.4v2.5M216 136.4v2.5M216.3 138.6h2.5M216.3 137.6h2.5M216.3 136.7h2.5"/>
<path d="M216.6 135.5v.9M216.6 138.9v1.8M217.6 136v.4M217.6 138.9v2.3M218.5 138.9v2.5M218.8 139.2h2.5M219.1 136.8v2.1M220.1 137.3v1.6M221 137.7v1.2M221.3 138.6h1.4M221.7 138.9v2.5M222.6 138.9v2.5"/>
<path d="M223.5 139v2.4M223.8 139.2h.2M215.5 140.2h.8M218.6 141.7h.2M218.8 141.1h2.5M218.8 140.2h2.5M219.1 141.4v.6M220.1 141.4v1M221 141.4v1.5M221.3 142.7h2.5M221.3 141.7h2.5M222.4 143.6h1.4"/>
<path d="M223.5 143.9v.3M223.8 141.1h2.5M223.8 140.2h2.1M223.8 144.2h2.5M224.1 141.4v2.5M225.1 141.4v2.5M225.6 145.2h.7M226 141.4v2.5M226.3 143.6h2.6M226.3 142.7h2.6M226.3 141.7h2.6M226.7 140.5v.9"/>
<path d="M226.7 143.9v1.8M227.6 141v.4M227.6 143.9v2.3M228.6 143.9v2.5M228.8 146.7h.1M228.9 146.1h2.5M228.9 145.2h2.5M228.9 144.2h2.5M229.2 141.8v2.1M229.2 146.4v.6M230.1 142.3v1.6M230.1 146.4v1"/>
<path d="M231.1 142.7v1.2M231.1 146.4v1.5M231.4 143.6h1.5M231.4 147.7h2.5M231.4 146.7h2.5M231.7 143.9v2.5M232.6 148.6h1.3M232.6 143.9v2.5M233.6 144v2.4M233.6 148.9v.2M233.9 146.1h2.5M233.9 145.2h2.1"/>
<path d="M233.9 144.2h.2M233.9 149.3h2.5M234.2 146.4v2.5M235.2 146.4v2.5M235.7 150.2h.1M236.1 146.4v2.5M236.4 148.6h1.2M236.4 147.7h2.3M236.4 146.7h2.5M236.7 145.5v.9M236.7 148.9v.5M237.7 146v.4"/>
<path d="M239.2 146.8v.4"/>
</g>
<g fill="#00f" stroke="#00f" stroke-width=".13">
<path d="M79.9 110.2l44 21.8 .2-.4zM79.9 109.6l44.2 22-44.2-21.4zM44.8 122l35.1-11.8v-.6zM44.6 121.5l35.3-11.9-35.1 12.4z"/>
<path d="M139.5 67.7l-.2 .5 44.5 21.5zM139.3 68.2l44.5 21.5-.4 .3zM183.4 90l12.3 35-11.9-35.3zM183.4 90l12.3 35-.5 .1z"/>
</g>
<g fill="#000" stroke="#000" stroke-width=".13">
<path d="M90.7 78.9l1.4-1.4 .3 .5zM146.8 70.5l1.8-.8-1.4 1.3zM31.3 81.9l1.5-1.3-1 1.7zM45.6 95.9l2-.4-1.7 .9zM160 80.2l1.5-1.3-1 1.7zM225.8 97.2l1.4-1.4 .4 .5zM98.8 117.7l1.8-.9-1.4 1.4zM186.6 107.6l1.7-1-1.3 1.5zM107.2 125.5l1.5-1.3-1 1.7zM212.2 133.9l-.8 1.8-.5-.3z"/>
<path d="M154.4 73.2v.1l2.6 1.1zM154.4 73.3l2.6 1.1-.1 .1z"/>
<path d="M169.1 80.5v.1l2.6 1.1zM169.1 80.6l2.6 1.1v.1z"/>
<path d="M183.8 87.8l2.3 3.4-2.3-3.4zM183.8 87.8l2.3 3.4h-.1z"/>
<path d="M61.1 114.3l3.3-1.2-.1-.1zM61 114.2l3.3-1.2-3.2 1.3z"/>
<path d="M77.3 108.8l4.1-.3zM77.3 108.7l4.1-.2-4.1 .3z"/>
<path d="M93.5 114.5l2.6 1.3zM93.5 114.5l2.6 1.3-2.6-1.3z"/>
<path d="M190.4 104.2l1.2 3.3-1.1-3.4zM190.4 104.2l1.2 3.3h-.1z"/>
<path d="M108.2 121.8l2.6 1.3v-.1zM108.2 121.8l2.6 1.2-2.6-1.2z"/>
</g>
<!-- layer: 1 -->
<path d="M65.3 49.1h16.9M191.4 49.1h16.9" fill="none" stroke="#000" stroke-width=".25"/>
<!-- layer: 0 -->
<path d="M9.9 11.1h259.4v170.8h-259.4zM33.5 181.9h235.8v25M74.8 181.9v25M99.8 181.9v25M184.5 181.9v25M184.5 194.4h84.8M9.9 200.7h64.9M184.5 200.7h84.8M201.5 200.7v6.2M218.5 200.7v6.2M235.4 200.7v6.2M252.4 200.7v6.2" fill="none" stroke="#000" stroke-width=".13"/>
<text font-size="3.5" x="189.4" y="190.3">CABLE CONCRETE TO RIP-RAP TRANSITION</text>
<g font-size="2.5">
<text x="51.2" y="184.6">IECS</text>
<text x="40.5" y="187.6">ENVIRONMENTAL INC.</text>
</g>
<g font-size="2.3">
<text x="65.3" y="48.5">TOP OF SLOPE</text>
<text x="191.4" y="48.5">TOE OF SLOPE</text>
</g>
<g font-size="2.1">
<text x="185.4" y="197">LOCATION:</text>
<text x="190.9" y="205.6">R. J.</text>
<text x="207.4" y="205.6">M. M.</text>
<text x="222.9" y="205.6">05/02/18</text>
<text x="240.9" y="205.6">N.T.S.</text>
<text x="257.4" y="205.6">1 OF</text>
<text x="263.9" y="205.6">1</text>
</g>
<g font-size="1.6">
<text x="105.3" y="69.9">RIP RAP</text>
<text x="116.4" y="79.7">CABLE CONCRETE®</text>
<text x="13.7" y="89">GEOTEXTILE</text>
<text x="143.9" y="88.4">GEOTEXTILE</text>
<text x="144" y="86.6">ATTACHED</text>
<text x="241.1" y="88.1">RIP RAP</text>
<text x="23.3" y="100.6">BACK-FILLED</text>
<text x="156.2" y="116.3">INSTALLED UNDER THE</text>
<text x="159.4" y="114.5">GEOTEXTILE TO BE</text>
<text x="160.3" y="118.1">CABLE CONCRETE</text>
<text x="68.4" y="126.8">CABLE CONCRETE®</text>
<text x="91.2" y="131.9">ATTACHED</text>
<text x="91.1" y="133.7">GEOTEXTILE</text>
<text x="192.7" y="145.9">GEOTEXTILE</text>
</g>
<g font-size="1.4">
<text x="40.2" y="191.4">Vancouver ~ Calgary ~ Humboldt ~ Winnipeg</text>
<text x="36.5" y="193.1">Head Office: 22295 Hoskins Line, Rodney, ON, N0L 2C0</text>
<text x="46.8" y="195.6">Phone: 1-800-821-7462</text>
<text x="47.6" y="197.3">Fax: 1-866-496-1990</text>
<text x="49.7" y="199.7">www.iecs.com</text>
<text x="185.4" y="202.7">DRAWN BY:</text>
<text x="202.4" y="202.7">CHECKED BY:</text>
<text x="219.3" y="202.7">DATE:</text>
<text x="236.3" y="202.7">SCALE:</text>
<text x="253.3" y="202.7">SHEET:</text>
</g>
<g font-size="1.3">
<text x="12.4" y="202.5">The content of this drawing is the confidential property of “IECS Environmental Inc.” and should not be</text>
<text x="12" y="204.1">copied, modified, retransmitted, or used for any purpose except with “IECS Emvironmental inc's” written</text>
<text x="12.7" y="205.7">authorization. If you are not the intended recipient, please delete all copies and notify us immediately.</text>
</g>
</svg>
